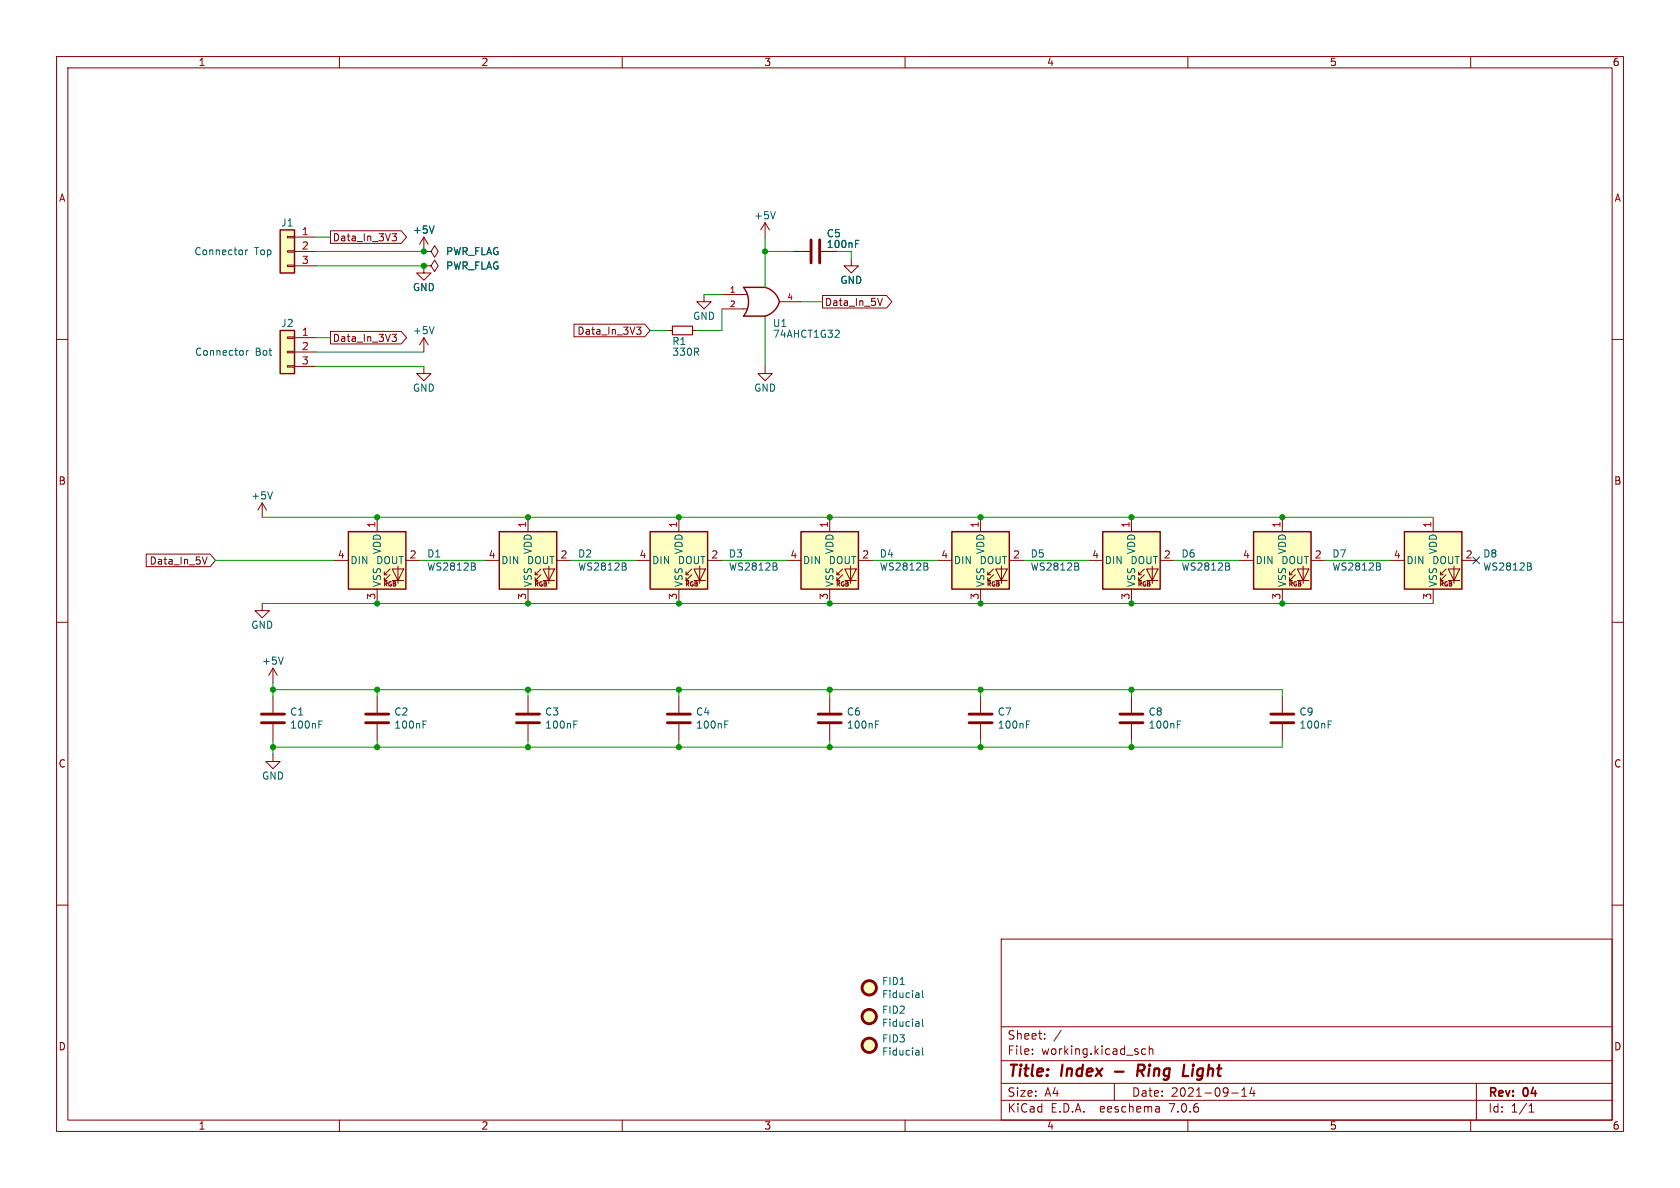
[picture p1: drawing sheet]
<svg xmlns="http://www.w3.org/2000/svg" width="297mm" height="210mm" viewBox="0 0 297 210" stroke-linecap="round" stroke-linejoin="round" font-family="sans-serif">
<g fill="none" stroke="#840000" stroke-width=".18">
<path d="M10 10h277v190h-277zM12 12h273v186h-273zM60 10v2M110 10v2M160 10v2M210 10v2M260 10v2M135.3 39.4l-.8 1.2M135.3 39.4v2.5M135.3 39.4l.7 1.2M10 60h2M50.8 59.6h1.3v.2h-1.3z"/>
<path d="M50.8 46.9h1.3v.2h-1.3zM50.8 44.3h1.3v.3h-1.3zM50.8 41.8h1.3v.2h-1.3zM52.1 44.5h3.8M52.1 59.7h3.8M52.1 41.9h3.8M52.1 47h3.8M58.4 58.6h12.5l1 1.1-1 1.1h-12.5zM58.4 40.8h12.5l1 1.1-1 1.1h-12.5zM69.3 59.1h.8l-.4 .5 .3 .1 .1 .4-.3 .3h-.3M69.3 41.3h.8l-.4 .5 .3 .1 .1 .4-.3 .3h-.3M74.9 44.5h1.3l.6-1.1 .7 1.1-.7 1-.6-1"/>
<path d="M74.9 44.5h.1M74.9 47h1.3l.6-1 .7 1-.7 1-.6-1M74.9 47h.1M74.9 47v1.3h1.3l-1.3 1.2-1.2-1.2h1.2M74.9 59.7l-.7 1.3M74.9 41.9v2.6M74.9 59.7v2.5M74.9 59.7l.8 1.3M74.9 41.9l-.7 1.3M74.9 41.9l.8 1.3M101.5 57.3h12.5l.9 1.1-.9 1.1h-12.5zM112.5 57.8h.8l-.4 .5 .4 .1v.4l-.2 .3h-.4"/>
<path d="M118.1 58.4h.8M122.4 58.4h.8M124.5 52.1v1.2h1.2l-1.2 1.3-1.3-1.3h1.3M127.6 54.6h4.5M127.6 52.1h4.5M137.8 53.3h3.8M140.3 44.5h2.8M145.2 44.5h2.8M145.4 52.2h11.3l1 1.1-1 1.2h-11.3zM150.5 45.7v1.3h1.3l-1.3 1.3-1.3-1.3h1.3M156 52.7l-.4 1.3M285 60h2"/>
<path d="M50.8 64.6h1.3v.3h-1.3zM50.8 62.1h1.3v.3h-1.3zM52.1 62.2h3.8M52.1 64.8h3.8M74.9 64.8v1.2h1.3l-1.3 1.3-1.2-1.3h1.2M135.3 64.8v1.2h1.2l-1.2 1.3-1.3-1.3h1.3M25.9 97.9h11.2l1 1.2-1 1.1h-11.2zM36.6 98.5l-.4 1.2M46.4 88.9l-.8 1.3M46.4 88.9v2.5M46.4 88.9l.7 1.3M59.1 99.1h2.5"/>
<path d="M66.7 91.4v2.6M71.8 99.1h2.5M85.7 99.1h2.6M93.3 91.4v2.6M98.4 99.1h2.6M112.4 99.1h2.5M120 91.4v2.6M125.1 99.1h2.5M139.1 99.1h2.5M146.7 91.4v2.6M151.8 99.1h2.5M165.7 99.1h2.6"/>
<path d="M173.4 91.4v2.6M178.4 99.1h2.6M192.4 99.1h2.5M200 91.4v2.6M205.1 99.1h2.5M219.1 99.1h2.5M226.7 91.4v2.6M231.8 99.1h2.5M245.7 99.1h2.6M253.4 91.4v2.6M258.4 99.1h2.6M10 110h2"/>
<path d="M46.4 106.7v1.3h1.2l-1.2 1.2-1.3-1.2h1.3M48.3 118.1v2.6M48.3 118.1l-.8 1.3M48.3 118.1l.7 1.3M66.7 104.1v2.6M67.9 102.6h.6M67.9 101.6h.6M69 101.6l-1.1 1v-.5M69 100.6l-1.1 1v-.5M69.3 100.6h2.1l-1 2zM69.3 102.6h2.1M70.4 100.1v3"/>
<path d="M93.3 104.1v2.6M94.6 102.6h.5M94.6 101.6h.5M95.6 101.6l-1 1v-.5M95.6 100.6l-1 1v-.5M96 100.6h2l-1 2zM96 102.6h2M97 100.1v3M120 104.1v2.6M121.3 102.6h.5M121.3 101.6h.5M122.3 101.6l-1 1v-.5"/>
<path d="M122.3 100.6l-1 1v-.5M122.7 100.6h2l-1 2zM122.7 102.6h2M123.7 100.1v3M146.7 104.1v2.6M148 102.6h.5M148 101.6h.5M149 101.6l-1 1v-.5M149 100.6l-1 1v-.5M149.4 100.6h2l-1 2zM149.4 102.6h2M150.4 100.1v3"/>
<path d="M173.4 104.1v2.6M174.6 102.6h.5M174.6 101.6h.5M175.6 101.6l-1 1v-.5M175.6 100.6l-1 1v-.5M176 100.6h2.1l-1.1 2zM176 102.6h2.1M177 100.1v3M200 104.1v2.6M201.3 102.6h.5M201.3 101.6h.5M202.3 101.6l-1 1v-.5"/>
<path d="M202.3 100.6l-1 1v-.5M202.7 100.6h2l-1 2zM202.7 102.6h2M203.7 100.1v3M226.7 104.1v2.6M228 102.6h.5M228 101.6h.5M229 101.6l-1 1v-.5M229 100.6l-1 1v-.5M229.4 100.6h2l-1 2zM229.4 102.6h2M230.4 100.1v3"/>
<path d="M253.4 104.1v2.6M254.6 102.6h.5M254.6 101.6h.5M255.7 101.6l-1.1 1v-.5M255.7 100.6l-1.1 1v-.5M256 100.6h2.1l-1.1 2zM256 102.6h2.1M257 100.1v3M285 110h2M48.3 133.4v1.2h1.2l-1.2 1.3-1.3-1.3h1.3M48.3 123.2v2.8M48.3 128v2.8"/>
<path d="M66.7 123.2v2.8M66.7 128v2.8M93.3 123.2v2.8M93.3 128v2.8M120 123.2v2.8M120 128v2.8M146.7 123.2v2.8M146.7 128v2.8M173.4 123.2v2.8M173.4 128v2.8M200 123.2v2.8M200 128v2.8"/>
<path d="M226.7 123.2v2.8M226.7 128v2.8M10 160h2M285 160h2M177 166h108v32h-108zM60 198v2M110 198v2M160 198v2M177 194.5h108M177 191.5h108M177 187.5h108M177 181.5h108"/>
<path d="M182.5 186.3v.1M182.5 185.5v.1M184.7 183.6v.1M184.7 182.8v.1M187.6 182.1l-1.3 2M197 191.5v3M202.5 185.5l-.4-.1-.3 .3v.4l.2 .2h.5M203.2 185.5l.2-.1 .3 .1 .1 .9M203.2 184.9v1.5M204.9 195.7l.1 .9M205 196.5l-.2 .1M205 196h-.2"/>
<path d="M210 198v2M217.7 193.2h1.2M219.5 193.8h.9M219.5 192.7l.5-.4v1.5M221.3 192.2l-.3 1.1h.9M221.7 192.8v1M260 198v2M261 191.5v6.5M270.3 196.6h.9M270.3 195.5l.4-.4v1.5"/>
</g>
<path d="M197.1 189.4h1.5M201.6 189.3l.6 .9M202 188.2h-.7l-.3 2M202.1 189.2l-1 .1M209.1 190.2h1M210.9 188.9l-.2 1.3" fill="none" stroke="#840000" stroke-width=".4"/>
<g fill="#ffffc2" stroke="#ffffc2" stroke-width=".18">
<path d="M114.9 94h10.2v10.1h-10.2z"/>
<path d="M61.6 94h10.2v10.1h-10.2z"/>
<path d="M88.3 94h10.1v10.1h-10.1z"/>
<path d="M168.3 94h10.1v10.1h-10.1z"/>
<path d="M141.6 94h10.2v10.1h-10.2z"/>
<path d="M194.9 94h10.2v10.1h-10.2z"/>
<path d="M221.6 94h10.2v10.1h-10.2z"/>
<path d="M248.3 94h10.1v10.1h-10.1z"/>
<path d="M49.5 58.4h2.6v7.6h-2.6z"/>
<path d="M49.5 40.6h2.6v7.7h-2.6z"/>
<circle cx="153.7" cy="184.8" r="1.27"/>
<circle cx="153.7" cy="174.6" r="1.27"/>
<circle cx="153.7" cy="179.7" r="1.27"/>
</g>
<g fill="none" stroke="#840000" stroke-width=".51">
<path d="M143.4 42.4v4.1M144.9 42.4v4.1M46.2 127.8h4.1M46.2 126.2h4.1M64.6 127.8h4.1M64.6 126.2h4.1M91.3 127.8h4.1M91.3 126.2h4.1M118 127.8h4M118 126.2h4M144.7 127.8h4M144.7 126.2h4"/>
<path d="M171.3 127.8h4.1M171.3 126.2h4.1M198 127.8h4.1M198 126.2h4.1M224.7 127.8h4M224.7 126.2h4"/>
<circle cx="153.7" cy="174.6" r="1.27"/>
<circle cx="153.7" cy="179.7" r="1.27"/>
<circle cx="153.7" cy="184.8" r="1.27"/>
</g>
<g fill="none" stroke="#006464" stroke-width=".18">
<path d="M76.7 39.9l-.4 1.3M137.1 37.4l-.5 1.3M43.4 44.2v.8M43.8 44.2l-.4 .2M76.7 57.7l-.4 1.3M148.1 58.4l.3 .2-.1 .3-.7 .7h.8M151.2 43.1h.5M151.2 42.5h.6M43.6 62v.8M43.9 62l-.3 .2M48.2 86.9l-.5 1.3M83.9 99.6v.4"/>
<path d="M110.6 99.6v.4M137.3 99.6v.4M163.9 99.6v.4M190.6 99.6v.4M217.3 99.6v.4M243.9 99.6v.4M270.6 99.6v.4M50.1 116.1l-.4 1.3M83.9 100.2l.2 .2-.2 .3M110.6 100.2l.1 .2-.1 .3M137.3 100.2l.1 .2-.1 .3M163.9 100.2l.2 .2-.2 .3"/>
<path d="M190.6 100.2l.1 .2-.1 .3M217.3 100.2l.1 .2-.1 .3M243.9 100.2l.2 .2-.2 .3M270.6 100.2l.1 .2-.1 .3M56.4 128.1h.4M56.4 127.5h.6M74.8 128.1h.4M74.8 127.5h.6M101.5 128.1h.4M101.5 127.5h.6M128.1 128.1h.5M128.1 127.5h.6"/>
<path d="M154.8 128.1h.4M154.8 127.5h.6M181.5 128.1h.4M181.5 127.5h.6M208.1 128.1h.5M208.1 127.5h.6M234.8 128.1h.4M234.8 127.5h.6M162.4 175.6l.1 .7M162.5 176.3h-.1M162.5 175.8l-.1 .1M163.1 175.1v1.1l.2 .1"/>
<path d="M162.4 180.6l.1 .8M162.4 185.7l.1 .8M162.5 186.4l-.1 .1M162.5 186h-.1M162.5 181.4h-.1M162.5 180.9h-.1M163.1 185.2v1.1l.2 .2M163.1 180.2v1l.2 .2"/>
</g>
<path d="M49.5 58.4h2.6v7.6h-2.6zM49.5 40.6h2.6v7.7h-2.6zM131.4 50.8h3.9a3.6 3.6 0 0 1 2.5 2.5 3.7 3.7 0 0 1-2.5 2.6h-3.9a4.1 4.1 0 0 0 0-5.1zM61.6 94h10.2v10.1h-10.2zM88.3 94h10.1v10.1h-10.1zM114.9 94h10.2v10.1h-10.2zM141.6 94h10.2v10.1h-10.2zM168.3 94h10.1v10.1h-10.1zM194.9 94h10.2v10.1h-10.2zM221.6 94h10.2v10.1h-10.2zM248.3 94h10.1v10.1h-10.1z" fill="none" stroke="#840000" stroke-width=".25"/>
<path d="M131.4 55.9h3.9M131.4 50.8h3.9" fill="none" stroke="#ffffc2" stroke-width=".18"/>
<path d="M118.9 57.7h3.5v1.5h-3.5z" fill="none" stroke="#840000" stroke-width=".2"/>
<g fill="none" stroke="#009600" stroke-width=".18">
<path d="M55.9 44.5h19M55.9 59.7h2.5M55.9 47h19M55.9 41.9h2.5M114.9 58.4h3.2M124.5 52.1h3.1M127.6 54.6v3.8h-4.4M135.3 41.9v8.9M135.3 55.9v8.9M135.3 44.5h5M141.6 53.3h3.8M150.5 44.5v1.2"/>
<path d="M55.9 62.2h19M55.9 64.8h19M38.1 99.1h21M46.4 91.4h207M74.3 99.1h11.4M101 99.1h11.4M127.6 99.1h11.5M154.3 99.1h11.4M181 99.1h11.4M207.6 99.1h11.5M234.3 99.1h11.4M46.4 106.7h207"/>
<path d="M48.3 120.7v2.5M48.3 130.8v2.6M48.3 121.9h178.4v1.3M66.7 121.9v1.3M66.7 130.8v1.3M93.3 121.9v1.3M93.3 130.8v1.3M120 121.9v1.3M120 130.8v1.3M146.7 121.9v1.3M146.7 130.8v1.3M173.4 121.9v1.3"/>
<path d="M173.4 130.8v1.3M200 121.9v1.3M200 130.8v1.3M226.7 130.8v1.3h-178.4"/>
</g>
<path d="M260.4 98.5l1.2 1.2M261.6 98.5l-1.2 1.2" fill="none" stroke="#000084" stroke-width=".18"/>
<g fill="#009600" stroke="#009600" stroke-width=".18">
<circle cx="146.7" cy="121.9" r=".46"/>
<circle cx="146.7" cy="91.4" r=".46"/>
<circle cx="120" cy="132.1" r=".46"/>
<circle cx="173.4" cy="106.7" r=".46"/>
<circle cx="173.4" cy="91.4" r=".46"/>
<circle cx="146.7" cy="106.7" r=".46"/>
<circle cx="173.4" cy="132.1" r=".46"/>
<circle cx="146.7" cy="132.1" r=".46"/>
<circle cx="66.7" cy="121.9" r=".46"/>
<circle cx="66.7" cy="132.1" r=".46"/>
<circle cx="93.3" cy="132.1" r=".46"/>
<circle cx="66.7" cy="106.7" r=".46"/>
<circle cx="93.3" cy="121.9" r=".46"/>
<circle cx="93.3" cy="106.7" r=".46"/>
<circle cx="48.3" cy="121.9" r=".46"/>
<circle cx="48.3" cy="132.1" r=".46"/>
<circle cx="135.3" cy="44.5" r=".46"/>
<circle cx="120" cy="106.7" r=".46"/>
<circle cx="120" cy="91.4" r=".46"/>
<circle cx="120" cy="121.9" r=".46"/>
<circle cx="173.4" cy="121.9" r=".46"/>
<circle cx="200" cy="121.9" r=".46"/>
<circle cx="200" cy="91.4" r=".46"/>
<circle cx="200" cy="106.7" r=".46"/>
<circle cx="200" cy="132.1" r=".46"/>
<circle cx="226.7" cy="106.7" r=".46"/>
<circle cx="226.7" cy="91.4" r=".46"/>
<circle cx="66.7" cy="91.4" r=".46"/>
<circle cx="93.3" cy="91.4" r=".46"/>
<circle cx="74.9" cy="47" r=".46"/>
<circle cx="74.9" cy="44.5" r=".46"/>
</g>
<g font-size="2.8" fill="#840000">
<text x="178" y="190.9">Title:</text>
<text x="187.7" y="190.9">Index</text>
<text x="202.7" y="190.9">Ring</text>
<text x="211.6" y="190.9">Light</text>
</g>
<g font-size="2.1" fill="#840000">
<text x="178" y="184">Sheet:</text>
<text x="178" y="186.7">File:</text>
<text x="184.1" y="186.7">working.kicad_sch</text>
<text x="178" y="196.9">KiCad</text>
<text x="178" y="194.1">Size:</text>
<text x="184.7" y="194.1">A4</text>
<text x="185.7" y="196.9">E.D.A.</text>
<text x="194.6" y="196.9">eeschema</text>
<text x="200" y="194.1">Date:</text>
<text x="207" y="196.9">7.0.6</text>
<text x="207" y="194.1">2021-09-14</text>
<text x="263" y="194.3">Rev:</text>
<text x="263" y="196.9">Id:</text>
<text x="267.1" y="196.9">1/1</text>
<text x="269.4" y="194.3">04</text>
</g>
<g font-size="1.8" fill="#840000">
<text x="35" y="11.9">1</text>
<text x="85" y="11.9">2</text>
<text x="135" y="11.9">3</text>
<text x="185" y="11.9">4</text>
<text x="235" y="11.9">5</text>
<text x="285" y="11.9">6</text>
<text x="10.3" y="35.9">A</text>
<text x="285.3" y="35.9">A</text>
<text x="58.7" y="42.9">Data_In_3V3</text>
<text x="102" y="59.4">Data_In_3V3</text>
<text x="145.7" y="54.3">Data_In_5V</text>
<text x="58.7" y="60.6">Data_In_3V3</text>
<text x="10.3" y="85.9">B</text>
<text x="285.3" y="85.9">B</text>
<text x="26.3" y="100">Data_In_5V</text>
<text x="10.3" y="135.9">C</text>
<text x="285.3" y="135.9">C</text>
<text x="10.3" y="185.9">D</text>
<text x="285.3" y="185.9">D</text>
<text x="35" y="199.9">1</text>
<text x="85" y="199.9">2</text>
<text x="135" y="199.9">3</text>
<text x="185" y="199.9">4</text>
<text x="235" y="199.9">5</text>
<text x="285" y="199.9">6</text>
</g>
<g font-size="1.8" fill="#006464">
<text x="49.6" y="40.2">J1</text>
<text x="72.9" y="41.5">+5V</text>
<text x="133.2" y="39">+5V</text>
<text x="34.3" y="45.3">Connector</text>
<text x="45" y="45.3">Top</text>
<text x="78.7" y="45.3">PWR_FLAG</text>
<text x="78.7" y="47.9">PWR_FLAG</text>
<text x="146.1" y="42.1">C5</text>
<text x="146.1" y="44">100nF</text>
<text x="72.9" y="51.7">GND</text>
<text x="148.5" y="50.4">GND</text>
<text x="49.6" y="58">J2</text>
<text x="72.9" y="59.3">+5V</text>
<text x="122.4" y="56.7">GND</text>
<text x="136.5" y="58">U1</text>
<text x="136.5" y="59.9">74AHCT1G32</text>
<text x="34.4" y="63.1">Connector</text>
<text x="45.1" y="63.1">Bot</text>
<text x="118.8" y="61.2">R1</text>
<text x="118.8" y="63.1">330R</text>
<text x="72.9" y="69.4">GND</text>
<text x="133.2" y="69.4">GND</text>
<text x="44.3" y="88.5">+5V</text>
<text x="61.8" y="99.9">DIN</text>
<text x="66.4" y="99.9">DOUT</text>
<text x="67.5" y="98.1" transform="rotate(-90 67.5 98.1)">VDD</text>
<text x="75.4" y="98.8">D1</text>
<text x="75.4" y="101.1">WS2812B</text>
<text x="88.5" y="99.9">DIN</text>
<text x="93.1" y="99.9">DOUT</text>
<text x="94.2" y="98.1" transform="rotate(-90 94.2 98.1)">VDD</text>
<text x="102.1" y="98.8">D2</text>
<text x="102.1" y="101.1">WS2812B</text>
<text x="115.2" y="99.9">DIN</text>
<text x="119.7" y="99.9">DOUT</text>
<text x="120.9" y="98.1" transform="rotate(-90 120.9 98.1)">VDD</text>
<text x="128.8" y="98.8">D3</text>
<text x="128.8" y="101.1">WS2812B</text>
<text x="141.9" y="99.9">DIN</text>
<text x="146.4" y="99.9">DOUT</text>
<text x="147.5" y="98.1" transform="rotate(-90 147.5 98.1)">VDD</text>
<text x="155.4" y="98.8">D4</text>
<text x="155.4" y="101.1">WS2812B</text>
<text x="168.5" y="99.9">DIN</text>
<text x="173.1" y="99.9">DOUT</text>
<text x="174.2" y="98.1" transform="rotate(-90 174.2 98.1)">VDD</text>
<text x="182.1" y="98.8">D5</text>
<text x="182.1" y="101.1">WS2812B</text>
<text x="195.2" y="99.9">DIN</text>
<text x="199.7" y="99.9">DOUT</text>
<text x="200.9" y="98.1" transform="rotate(-90 200.9 98.1)">VDD</text>
<text x="208.8" y="98.8">D6</text>
<text x="208.8" y="101.1">WS2812B</text>
<text x="221.9" y="99.9">DIN</text>
<text x="226.4" y="99.9">DOUT</text>
<text x="227.6" y="98.1" transform="rotate(-90 227.6 98.1)">VDD</text>
<text x="235.4" y="98.8">D7</text>
<text x="235.4" y="101.1">WS2812B</text>
<text x="248.5" y="99.9">DIN</text>
<text x="253.1" y="99.9">DOUT</text>
<text x="254.2" y="98.1" transform="rotate(-90 254.2 98.1)">VDD</text>
<text x="262.1" y="98.8">D8</text>
<text x="262.1" y="101.1">WS2812B</text>
<text x="67.5" y="103.9" transform="rotate(-90 67.5 103.9)">VSS</text>
<text x="94.2" y="103.9" transform="rotate(-90 94.2 103.9)">VSS</text>
<text x="120.9" y="103.9" transform="rotate(-90 120.9 103.9)">VSS</text>
<text x="147.5" y="103.9" transform="rotate(-90 147.5 103.9)">VSS</text>
<text x="174.2" y="103.9" transform="rotate(-90 174.2 103.9)">VSS</text>
<text x="200.9" y="103.9" transform="rotate(-90 200.9 103.9)">VSS</text>
<text x="227.6" y="103.9" transform="rotate(-90 227.6 103.9)">VSS</text>
<text x="254.2" y="103.9" transform="rotate(-90 254.2 103.9)">VSS</text>
<text x="44.3" y="111.4">GND</text>
<text x="46.2" y="117.7">+5V</text>
<text x="51.2" y="126.7">C1</text>
<text x="51.2" y="129">100nF</text>
<text x="69.6" y="126.7">C2</text>
<text x="69.6" y="129">100nF</text>
<text x="96.3" y="126.7">C3</text>
<text x="96.3" y="129">100nF</text>
<text x="122.9" y="126.7">C4</text>
<text x="122.9" y="129">100nF</text>
<text x="149.6" y="126.7">C6</text>
<text x="149.6" y="129">100nF</text>
<text x="176.3" y="126.7">C7</text>
<text x="176.3" y="129">100nF</text>
<text x="203" y="126.7">C8</text>
<text x="203" y="129">100nF</text>
<text x="229.6" y="126.7">C9</text>
<text x="229.6" y="129">100nF</text>
<text x="46.2" y="138">GND</text>
<text x="155.8" y="174.3">FID1</text>
<text x="155.8" y="179.4">FID2</text>
<text x="155.8" y="176.6">Fiducial</text>
<text x="155.8" y="184.5">FID3</text>
<text x="155.8" y="181.7">Fiducial</text>
<text x="155.8" y="186.8">Fiducial</text>
</g>
<g font-size="1.8" fill="#a90000">
<text x="53.3" y="41.7">1</text>
<text x="53.3" y="44.2">2</text>
<text x="53.3" y="46.7">3</text>
<text x="53.3" y="59.4">1</text>
<text x="53.3" y="62">2</text>
<text x="53.3" y="64.5">3</text>
<text x="66.4" y="93.4" transform="rotate(-90 66.4 93.4)">1</text>
<text x="93.1" y="93.4" transform="rotate(-90 93.1 93.4)">1</text>
<text x="119.8" y="93.4" transform="rotate(-90 119.8 93.4)">1</text>
<text x="146.4" y="93.4" transform="rotate(-90 146.4 93.4)">1</text>
<text x="173.1" y="93.4" transform="rotate(-90 173.1 93.4)">1</text>
<text x="199.8" y="93.4" transform="rotate(-90 199.8 93.4)">1</text>
<text x="226.4" y="93.4" transform="rotate(-90 226.4 93.4)">1</text>
<text x="253.1" y="93.4" transform="rotate(-90 253.1 93.4)">1</text>
<text x="59.6" y="98.8">4</text>
<text x="72.3" y="98.8">2</text>
<text x="86.3" y="98.8">4</text>
<text x="99" y="98.8">2</text>
<text x="113" y="98.8">4</text>
<text x="125.7" y="98.8">2</text>
<text x="139.6" y="98.8">4</text>
<text x="152.3" y="98.8">2</text>
<text x="166.3" y="98.8">4</text>
<text x="179" y="98.8">2</text>
<text x="193" y="98.8">4</text>
<text x="205.7" y="98.8">2</text>
<text x="219.6" y="98.8">4</text>
<text x="232.3" y="98.8">2</text>
<text x="246.3" y="98.8">4</text>
<text x="259" y="98.8">2</text>
<text x="66.4" y="106.1" transform="rotate(-90 66.4 106.1)">3</text>
<text x="93.1" y="106.1" transform="rotate(-90 93.1 106.1)">3</text>
<text x="119.8" y="106.1" transform="rotate(-90 119.8 106.1)">3</text>
<text x="146.4" y="106.1" transform="rotate(-90 146.4 106.1)">3</text>
<text x="173.1" y="106.1" transform="rotate(-90 173.1 106.1)">3</text>
<text x="199.8" y="106.1" transform="rotate(-90 199.8 106.1)">3</text>
<text x="226.4" y="106.1" transform="rotate(-90 226.4 106.1)">3</text>
<text x="253.1" y="106.1" transform="rotate(-90 253.1 106.1)">3</text>
</g>
<g font-size="1.4" fill="#a90000">
<text x="128.9" y="51.8">1</text>
<text x="139.1" y="53.1">4</text>
<text x="128.9" y="54.4">2</text>
</g>
<g font-size="1.1" fill="#840000">
<text x="67.7" y="103.9">RGB</text>
<text x="94.3" y="103.9">RGB</text>
<text x="121" y="103.9">RGB</text>
<text x="147.7" y="103.9">RGB</text>
<text x="174.3" y="103.9">RGB</text>
<text x="201" y="103.9">RGB</text>
<text x="227.7" y="103.9">RGB</text>
<text x="254.4" y="103.9">RGB</text>
</g>
</svg>
